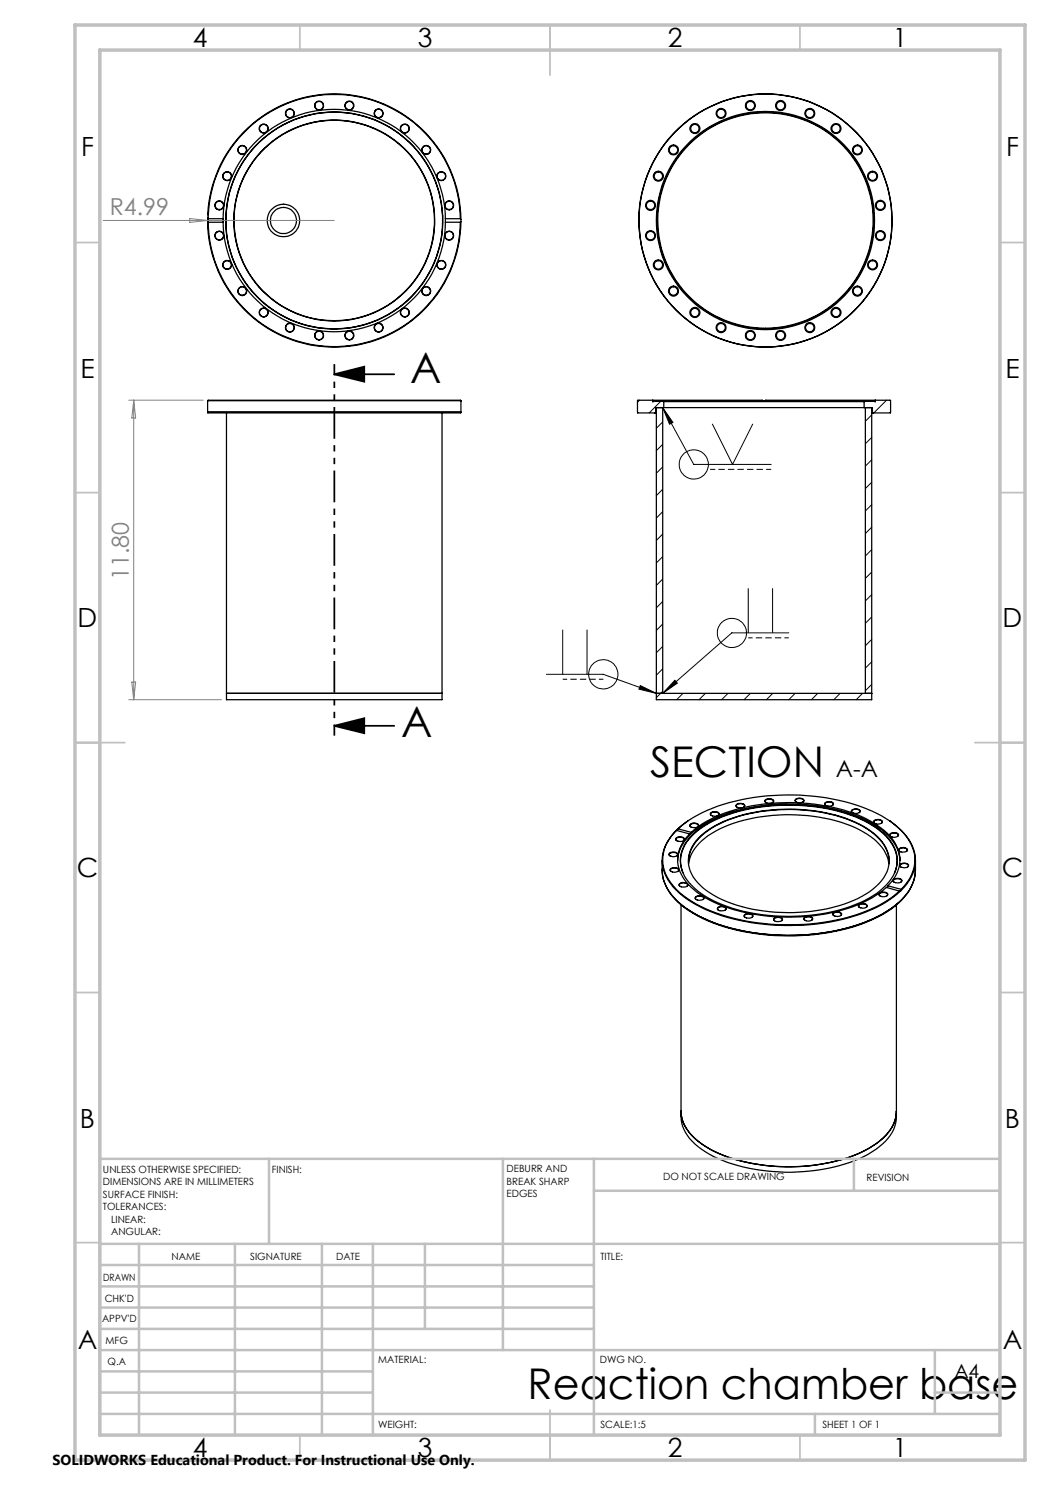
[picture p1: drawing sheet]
<svg xmlns="http://www.w3.org/2000/svg" width="210mm" height="297mm" viewBox="0 0 210 297" stroke-linecap="round" stroke-linejoin="round" font-family="sans-serif">
<g fill="none" stroke="#000" stroke-width=".25">
<path d="M41.5 43.9a25.3 25.3 0 0 1 25.4-25.1 25.3 25.3 0 0 1 25.3 25.1M41.5 43.9v.4M41.5 44.3a25.3 25.3 0 0 0 25.4 25.1 25.3 25.3 0 0 0 25.3-25.1M41.5 44.3l.1 .1M41.6 43.7a25.2 25.2 0 0 1 25.3-24.8 25.2 25.2 0 0 1 25.2 24.8M41.6 44.4a25.2 25.2 0 0 0 25.3 24.9 25.2 25.2 0 0 0 25.2-24.9M41.6 43.7l-.1 .2M41.6 43.7h3M41.6 44.4h3M44.6 43.7a22.2 22.2 0 0 1 22.3-21.8 22.2 22.2 0 0 1 22.2 21.8M44.6 43.7v.7M44.6 44.4a22.2 22.2 0 0 0 22.3 22 22.2 22.2 0 0 0 22.2-22"/>
<path d="M89.1 43.7v.7M89.1 43.7h3M89.1 44.4h3M92.1 43.7l.1 .2M92.2 43.9v.4M92.2 44.3l-.1 .1M41.5 82.4l.1 .1M41.5 80.1h50.7M41.5 82.4h50.7M41.5 80.1l.1-.1h50.5l.1 .1M41.5 80.1v2.3M41.6 82.5h50.5"/>
<path d="M41.6 82.5v.1h50.5v-.1M45.3 82.6v57.3h43.1v-57.3M92.2 82.4l-.1 .1M92.2 80.1h.1M92.2 80.2v2.2M130.6 80h21.8l.2 .2M130.6 80h-3l-.1 2.4v.2h3.5M130.6 80v.4l.5-.2M131 82.6h.3M131.1 80.2h43.4M131.1 80.2l1.6 .1M131.1 82.4h.2"/>
<path d="M131.1 82.4l-.1 .2M131.3 81.5v58.4h43v-58.4M132.5 81.5v57.2M132.7 80.3h.1M132.7 80.3h40.2M132.8 80.3h40M132.8 81.5h40M132.8 81.5h-1.7v.9M132.8 80.3v1.2M172.8 81.5h1.7v.9M172.8 80.3v1.2M172.9 80.3h-.1"/>
<path d="M173.1 81.5v57.2M174.3 82.4h.2M174.3 82.6h.3M174.5 82.4l.1 .2M174.5 80.2l-1.6 .1M175 80h-21.9l-.2 .2M175 80h3l.1 .1v2.3v.2h-3.5M175 80v.4l-.5-.2M45.3 138.7h43.1zM131.3 138.7h43M159.2 159.8a1.15 1.15 0 0 1 1.6 .3 1.11 1.11 0 0 1-1.8 0zM132.4 172.1a9.3 9.3 0 0 0 3.9 8.8 28.8 28.8 0 0 0 13.3 5.5 45 45 0 0 0 25-2.6 15.8 15.8 0 0 0 7.6-6.4l.6-1.4a10.6 10.6 0 0 0 .3-3.9"/>
<path d="M132.5 173.5a8.8 8.8 0 0 0 3.8 7.5 32.6 32.6 0 0 0 17.2 6 42.5 42.5 0 0 0 22.1-3.6 13.3 13.3 0 0 0 7.1-7.2l.3-1.4v-1.3M133.8 170.7a1.17 1.17 0 0 1 1.8 .2 1.08 1.08 0 0 1-1.8-.1zM134 171.2l-.2-.2a.95 .95 0 0 1 1.4-.4l.3 .2-.1 .4M134.2 173.7a1.15 1.15 0 0 1 1.6 .3 1.08 1.08 0 0 1-1.8 0zM134.2 174.3l-.1-.2a.91 .91 0 0 1 .8-.5 .91 .91 0 0 1 .8 .5l-.1 .2M135.2 167.7a1.16 1.16 0 0 1 1.7 .1 1.08 1.08 0 0 1-1.8 0zM135.3 166.1a7.7 7.7 0 0 0-2.3 8.7 15 15 0 0 0 8 7.1 44.9 44.9 0 0 0 33.2 .1l2.8-1.5 3.1-2.2M135.3 166.1h.1M135.3 166.1a7.6 7.6 0 0 0-1.5 10 18.4 18.4 0 0 0 9.4 6.5 45.4 45.4 0 0 0 29.8-.3 21.3 21.3 0 0 0 6.9-4.1M135.3 166.1l2.6 .7M135.3 168.1l-.1-.1a.96 .96 0 0 1 1.6-.2l-.1 .3M135.5 165.9l-.2 .2"/>
<path d="M135.5 172.1a8.8 8.8 0 0 1 4.4-6.7 30 30 0 0 1 14.8-4.5 36.2 36.2 0 0 1 19.4 3.6 10.2 10.2 0 0 1 5.9 7v.6M135.6 165.8a27.6 27.6 0 0 1 13.9-6.1 44.7 44.7 0 0 1 24.9 2.5 16 16 0 0 1 7.7 6.4 7.5 7.5 0 0 1-1.9 9.3M135.6 165.8l-.1 .1M135.6 165.8l2.7 .7M135.9 176.8a1.16 1.16 0 0 1 1.7 .2 1.13 1.13 0 0 1-1.8-.1zM136 177.3l-.1-.2a.96 .96 0 0 1 1.6-.1l-.1 .3M136.6 174.6a6.8 6.8 0 0 1 2.3-7.9 25.2 25.2 0 0 1 13.4-5.3 37.3 37.3 0 0 1 20.6 2.8 11.7 11.7 0 0 1 6.2 6.1l.3 1.9-.1 1.3-.4 1.1M137.6 164.2l-2.1 1.7M137.7 172.2a7.7 7.7 0 0 1 3.9-6.1 27.7 27.7 0 0 1 15.2-4.2 30.8 30.8 0 0 1 16.7 3.9 8.3 8.3 0 0 1 4.3 6.2v.5M137.7 172.8a9.3 9.3 0 0 1 5.4-6.6 33.9 33.9 0 0 1 20.7-2.8 22.2 22.2 0 0 1 11.6 5 7.3 7.3 0 0 1 2.4 4.4M137.9 166.8a6.8 6.8 0 0 0 .2 10.6 24.7 24.7 0 0 0 13.3 5.5 38 38 0 0 0 22.1-2.8l2.4-1.5 1.4-1.1 2.6 .7M138.1 164.8a1.19 1.19 0 0 1 1.6 .3 1.13 1.13 0 0 1-1.8 0z"/>
<path d="M138.1 165.4l-.1-.2a.96 .96 0 0 1 1.7-.1l-.2 .3M138.3 166.5a25.2 25.2 0 0 1 13.4-5.5 38.9 38.9 0 0 1 21.1 2.5 13 13 0 0 1 6.7 6.1 6.7 6.7 0 0 1-1.9 7.6M138.3 166.5l-.4 .3M138.3 167.2a21.6 21.6 0 0 1 11.6-5.5 38.2 38.2 0 0 1 23 2.4 12 12 0 0 1 6.2 6.1 6.8 6.8 0 0 1-2.5 7.4 23.6 23.6 0 0 1-12.1 5.1 38.1 38.1 0 0 1-21.9-2.6 12.4 12.4 0 0 1-6-5.5 6.5 6.5 0 0 1 1.7-7.4zM139.1 179.5a1.1 1.1 0 0 1 1.7 .1 1.1 1.1 0 0 1-1.8 0zM139.2 179.9l-.1-.2a1 1 0 0 1 1.7-.1l-.2 .3M139.7 167.6a20.6 20.6 0 0 1 11.3-5.1 33.7 33.7 0 0 1 21.7 2.8 9.4 9.4 0 0 1 5.1 6.1 6.9 6.9 0 0 1-3.2 6.4 26.1 26.1 0 0 1-14.7 4.7 30.9 30.9 0 0 1-17.9-3.9 8.4 8.4 0 0 1-4.3-6.2 6.7 6.7 0 0 1 2-4.8zM142.1 162.6a1.16 1.16 0 0 1 1.7 .2 1.05 1.05 0 0 1-1.7 0zM142.2 163.1l-.1-.2a.84 .84 0 0 1 1.3-.4l.4 .2-.1 .4M147.2 161a1.17 1.17 0 0 1 1.8 .1 1.08 1.08 0 0 1-1.8 0zM147.4 161.4l-.2-.1a.95 .95 0 0 1 1.6-.4l.1 .2-.1 .3M153 160.1a1.21 1.21 0 0 1 1.8 .1 1.14 1.14 0 0 1-1.8 0z"/>
<path d="M153.2 160.5l-.2-.2a.95 .95 0 0 1 1.6-.3l.1 .2-.1 .3M159.2 160.4l-.1-.2a.96 .96 0 0 1 1.7-.1l-.2 .3M165 160.6a1.16 1.16 0 0 1 1.7 .2 1.05 1.05 0 0 1-1.8 0zM165.1 161.1l-.1-.2a.92 .92 0 0 1 1.5-.3l.2 .2-.2 .3M170.4 162a1.15 1.15 0 0 1 1.6 .3 1.11 1.11 0 0 1-1.7-.1zM170.5 162.5l-.2-.2a.98 .98 0 0 1 1.7 0l-.2 .2M174.9 164.1a1.15 1.15 0 0 1 1.6 .3 1.11 1.11 0 0 1-1.8-.1zM174.9 164.6l-.1-.1a.93 .93 0 0 1 .8-.6 .93 .93 0 0 1 .8 .5l-.1 .2M175.8 178.7a1.13 1.13 0 0 1 1.8 .2 1.08 1.08 0 0 1-1.8 0zM176 179.2l-.1-.2a.92 .92 0 0 1 1.4-.3l.2 .2-.1 .3M177.6 177.2l-.3 .3M177.6 177.2l2.6 .7"/>
<path d="M177.9 164.2a11.5 11.5 0 0 1 5.1 6.5 7.9 7.9 0 0 1-2.7 7.3M178 166.8a1.13 1.13 0 0 1 1.7 .2 1.08 1.08 0 0 1-1.8 0zM178.1 167.3l-.1-.2a.98 .98 0 0 1 1.7-.1l-.2 .3M178.6 176a1.16 1.16 0 0 1 1.8 .1 1.05 1.05 0 0 1-1.8 0zM178.8 176.4l-.1-.2a.84 .84 0 0 1 1.3-.4l.3 .2-.1 .4M179.8 169.8a1.1 1.1 0 0 1 1.7 .2 1.11 1.11 0 0 1-1.8-.1zM179.9 178.2l.2 .1M179.9 170.2l-.1-.1a.99 .99 0 0 1 1.7-.1l-.2 .2M180 172.9a1.16 1.16 0 0 1 1.7 .2 1.05 1.05 0 0 1-1.7 0zM180.2 173.4l-.2-.2a.9 .9 0 0 1 1.5-.3l.2 .2-.2 .3M180.2 177.9l.1 .1M180.3 178l-.2 .3"/>
<path d="M136.2 181v42.3a8.8 8.8 0 0 0 4.9 7.1 33.1 33.1 0 0 0 18.5 4 30.5 30.5 0 0 0 15.6-4.5 8.4 8.4 0 0 0 4.1-6.6v-42.3M143.5 181.6a1.16 1.16 0 0 1 1.7 .1 1.1 1.1 0 0 1-1.7 0zM143.7 182l-.2-.1a1 1 0 0 1 1.7-.2l-.2 .3M148.9 183a1.16 1.16 0 0 1 1.7 .2 1.08 1.08 0 0 1-1.8 0zM149 183.5l-.1-.2a.96 .96 0 0 1 1.6-.1l-.1 .3M154.9 183.6a1.15 1.15 0 0 1 1.6 .3 1.19 1.19 0 0 1-1.8 .1zM154.9 184.1l-.1-.1a.95 .95 0 0 1 1.5-.3l.2 .2-.2 .2M160.8 183.6a1.17 1.17 0 0 1 1.8 .2 1.11 1.11 0 0 1-1.8-.1zM161 184l-.2-.1a.93 .93 0 0 1 1.3-.5l.4 .3-.2 .3M166.6 182.7a1.21 1.21 0 0 1 1.7 .1 1.09 1.09 0 0 1-1.8 0zM166.8 183.1l-.2-.2a.92 .92 0 0 1 1.5-.3l.2 .2-.2 .3M171.7 181a1.17 1.17 0 0 1 1.8 .2 1.08 1.08 0 0 1-1.8-.1z"/>
<path d="M171.9 181.5l-.2-.2a.96 .96 0 0 1 1.7-.1l-.2 .3M179.6 180.6a29.5 29.5 0 0 1-15.5 6.1 44.5 44.5 0 0 1-22.6-2.7l-1.9-.9-2.9-1.8M136.2 222.2a8.8 8.8 0 0 0 4.9 7.1 33.5 33.5 0 0 0 18.5 4 31 31 0 0 0 15.6-4.5 8.4 8.4 0 0 0 4.1-6.6 8.3 8.3 0 0 1-4.5 6.8 30.5 30.5 0 0 1-15.8 4.3 33.5 33.5 0 0 1-17.5-3.8 9.9 9.9 0 0 1-5.2-6.3z"/>
<circle cx="45.4" cy="35.2" r=".89"/>
<circle cx="45.4" cy="35.2" r=".85"/>
<circle cx="48.5" cy="30" r=".84"/>
<circle cx="48.5" cy="30" r=".89"/>
<circle cx="52.7" cy="25.7" r=".9"/>
<circle cx="52.7" cy="25.7" r=".85"/>
<circle cx="58" cy="22.7" r=".85"/>
<circle cx="58" cy="22.7" r=".89"/>
<circle cx="63.8" cy="21.1" r=".9"/>
<circle cx="63.8" cy="21.1" r=".85"/>
<circle cx="69.9" cy="21.1" r=".84"/>
<circle cx="69.9" cy="21.1" r=".89"/>
<circle cx="75.7" cy="22.7" r=".85"/>
<circle cx="75.7" cy="22.7" r=".89"/>
<circle cx="81" cy="25.7" r=".9"/>
<circle cx="81" cy="25.7" r=".85"/>
<circle cx="85.2" cy="30" r=".9"/>
<circle cx="85.2" cy="30" r=".84"/>
<circle cx="88.3" cy="35.2" r=".9"/>
<circle cx="88.3" cy="35.2" r=".85"/>
<circle cx="131.7" cy="35.2" r=".99"/>
<circle cx="131.7" cy="35.2" r=".84"/>
<circle cx="134.7" cy="30" r=".85"/>
<circle cx="134.7" cy="30" r=".99"/>
<circle cx="139" cy="25.7" r=".99"/>
<circle cx="139" cy="25.7" r=".85"/>
<circle cx="144.2" cy="22.7" r=".85"/>
<circle cx="144.2" cy="22.7" r=".99"/>
<circle cx="150.1" cy="21.1" r="1"/>
<circle cx="150.1" cy="21.1" r=".84"/>
<circle cx="156.1" cy="21.1" r=".83"/>
<circle cx="156.1" cy="21.1" r="1"/>
<circle cx="162" cy="22.7" r=".85"/>
<circle cx="162" cy="22.7" r=".99"/>
<circle cx="167.2" cy="25.7" r=".99"/>
<circle cx="167.2" cy="25.7" r=".85"/>
<circle cx="171.5" cy="30" r=".85"/>
<circle cx="171.5" cy="30" r=".98"/>
<circle cx="174.5" cy="35.2" r=".99"/>
<circle cx="174.5" cy="35.2" r=".84"/>
<circle cx="43.9" cy="41.1" r=".9"/>
<circle cx="43.9" cy="47.1" r=".85"/>
<circle cx="43.9" cy="41.1" r=".84"/>
<circle cx="43.9" cy="47.1" r=".9"/>
<circle cx="45.4" cy="53" r=".89"/>
<circle cx="45.4" cy="53" r=".85"/>
<circle cx="48.5" cy="58.2" r=".84"/>
<circle cx="48.5" cy="58.2" r=".89"/>
<circle cx="56.7" cy="44.1" r="3.3"/>
<circle cx="56.7" cy="44.1" r="2.62"/>
<circle cx="66.9" cy="44.1" r="20"/>
<circle cx="66.9" cy="44.1" r="20.1"/>
<circle cx="66.9" cy="44.1" r="21.7"/>
<circle cx="85.2" cy="58.2" r=".9"/>
<circle cx="85.2" cy="58.2" r=".84"/>
<circle cx="88.3" cy="53" r=".9"/>
<circle cx="88.3" cy="53" r=".85"/>
<circle cx="89.8" cy="47.1" r=".85"/>
<circle cx="89.8" cy="41.1" r=".84"/>
<circle cx="89.8" cy="41.1" r=".89"/>
<circle cx="89.8" cy="47.1" r=".89"/>
<circle cx="130.1" cy="41.1" r=".84"/>
<circle cx="130.1" cy="47.1" r=".85"/>
<circle cx="130.1" cy="47.1" r=".98"/>
<circle cx="130.1" cy="41.1" r=".99"/>
<circle cx="131.7" cy="53" r=".99"/>
<circle cx="131.7" cy="53" r=".84"/>
<circle cx="134.7" cy="58.2" r=".85"/>
<circle cx="134.7" cy="58.2" r=".99"/>
<circle cx="153.1" cy="44.1" r="25.3"/>
<circle cx="153.1" cy="44.1" r="21.5"/>
<circle cx="153.1" cy="44.1" r="21.7"/>
<circle cx="153.1" cy="44.1" r="21.8"/>
<circle cx="171.5" cy="58.2" r=".85"/>
<circle cx="171.5" cy="58.2" r=".98"/>
<circle cx="174.5" cy="53" r=".99"/>
<circle cx="174.5" cy="53" r=".84"/>
<circle cx="176.1" cy="41.1" r=".84"/>
<circle cx="176.1" cy="47.1" r=".85"/>
<circle cx="176.1" cy="47.1" r=".99"/>
<circle cx="176.1" cy="41.1" r="1"/>
<circle cx="52.7" cy="62.5" r=".9"/>
<circle cx="52.7" cy="62.5" r=".85"/>
<circle cx="58" cy="65.5" r=".84"/>
<circle cx="58" cy="65.5" r=".89"/>
<circle cx="63.8" cy="67.1" r=".9"/>
<circle cx="63.8" cy="67.1" r=".85"/>
<circle cx="69.9" cy="67.1" r=".84"/>
<circle cx="69.9" cy="67.1" r=".89"/>
<circle cx="75.7" cy="65.5" r=".84"/>
<circle cx="75.7" cy="65.5" r=".89"/>
<circle cx="81" cy="62.5" r=".9"/>
<circle cx="81" cy="62.5" r=".85"/>
<circle cx="139" cy="62.5" r="1"/>
<circle cx="139" cy="62.5" r=".84"/>
<circle cx="144.2" cy="65.5" r=".84"/>
<circle cx="144.2" cy="65.5" r="1"/>
<circle cx="150.1" cy="67.1" r=".99"/>
<circle cx="150.1" cy="67.1" r=".85"/>
<circle cx="156.1" cy="67.1" r=".99"/>
<circle cx="156.1" cy="67.1" r=".84"/>
<circle cx="162" cy="65.5" r=".84"/>
<circle cx="162" cy="65.5" r="1"/>
<circle cx="167.2" cy="62.5" r="1"/>
<circle cx="167.2" cy="62.5" r=".84"/>
</g>
<g fill="none" stroke="#000" stroke-width=".2">
<path d="M127.9 80l-.4 .5M132.2 80.3l-2.3 2.3M132.5 81.5l2.1 3-.7 .3zM132.5 84.4l-1.2 1.3M132.5 88.9l-1.2 1.2M132.5 93.4l-1.2 1.2M132.5 97.9l-1.2 1.2M132.5 81.5l6.2 11.4h15.5M142.5 84.8l4 8.1 4.1-8.1M174.3 83l-1.2 1.2M174.3 87.5l-1.2 1.3M174.3 92l-1.2 1.2"/>
<path d="M174.3 96.4l-1.2 1.3M177.3 80l-2.5 2.6M132.5 102.3l-1.2 1.3M132.5 106.8l-1.2 1.3M132.5 111.3l-1.2 1.3M132.5 115.8l-1.2 1.3M149.6 117.6v9M154.5 117.6v9M174.3 100.9l-1.2 1.3M174.3 105.4l-1.2 1.3M174.3 109.9l-1.2 1.3M174.3 114.4l-1.2 1.3"/>
<path d="M174.3 118.9l-1.2 1.3M109.3 134.9h11.3l10.7 3.8M112.5 125.9v9M117.4 125.9v9M128.1 137.1l3.2 1.6-3.5-.9zM132.5 120.3l-1.2 1.3M132.5 124.8l-1.2 1.3M132.5 129.3l-1.2 1.3M132.5 133.8l-1.2 1.2M132.5 138.3l-1.2 1.2M135 136.1l.5 .5-3 2.1zM136.6 138.7l-1.3 1.2"/>
<path d="M141.1 138.7l-1.3 1.2M145.6 138.7l-1.3 1.2M150.1 138.7l-1.3 1.2M154.6 138.7l-1.3 1.2M157.8 126.6h-11.4l-13.9 12.1M159 138.7l-1.2 1.2M163.5 138.7l-1.2 1.2M168 138.7l-1.2 1.2M172.5 138.7l-1.3 1.2M174.3 123.4l-1.2 1.3M174.3 127.9l-1.2 1.2M174.3 132.4l-1.2 1.2"/>
<path d="M174.3 136.9l-1.2 1.2"/>
<circle cx="138.8" cy="92.9" r="2.91"/>
<circle cx="120.7" cy="134.9" r="2.92"/>
<circle cx="146.4" cy="126.6" r="2.91"/>
</g>
<path d="M66.9 74.9l5.9-1.6v3zM66.9 74.9h11.9M66.9 145.2l5.9-1.6v3zM66.9 145.2h11.9" fill="none" stroke="#000" stroke-width=".35"/>
<path d="M20.6 44.1h46.3M38 43.7l3.5 .4-3.5 .4zM41.6 43.1l-.1 .2M25.8 80h14.8M26.7 80v59.9M26.7 80l.4 3.6h-.7zM25.8 139.9h18.5M26.4 136.4h.7l-.4 3.5z" fill="none" stroke="#808080" stroke-width=".2"/>
<path d="M154.2 93.9h-12.2" fill="none" stroke="#000" stroke-width=".2" stroke-dasharray="1.3 .6" stroke-dashoffset=".2" stroke-linecap="butt"/>
<path d="M120.7 135.8h-8.2M157.8 127.6h-8.2" fill="none" stroke="#000" stroke-width=".2" stroke-dasharray="1.3 .6" stroke-dashoffset=".4" stroke-linecap="butt"/>
<path d="M66.9 72.8v74.3" fill="none" stroke="#000" stroke-width=".35" stroke-dasharray="6.3 1.3 1.3 1.3 1.3 1.3" stroke-dashoffset="4.1" stroke-linecap="butt"/>
<g fill="none" stroke="#c0c0c0" stroke-width=".35">
<path d="M60 5v5M110 5v10M160 5v5M15 48.5h5M200 48.5h5M15 98.5h5M200 98.5h5M15 148.5h10M195 148.5h10M15 198.5h5M200 198.5h5M15 248.5h5"/>
<path d="M200 248.5h5M60 287v5M110 282v10M160 287v5"/>
</g>
<g fill="none" stroke="#c0c0c0" stroke-width=".5">
<path d="M53.8 231.8v17M100.6 231.8v38.2M118.8 231.8v55.2M118.8 238.2h81.2M170.8 231.8v6.4M200 231.8h-180v55.2M20 248.8h180M20 257.3h98.8M20 253h98.8M27.8 248.8v38.2M47 248.8v38.2M64.4 248.8v38.2"/>
<path d="M74.6 248.8v38.2M85 248.8v17M20 265.8h98.8M20 261.5h98.8M20 278.5h54.6M20 274.3h54.6M20 270h180M187 278.5h13M187 270v12.8M20 282.8h180M163 282.8v4.2"/>
</g>
<path d="M15 5h190v287h-190zM20 10h180v277h-180z" fill="none" stroke="#c0c0c0" stroke-width=".7"/>
<g fill="#000">
<path d="M66.9 74.9l5.9-1.6v3zM66.9 145.2l5.9-1.6v3z"/>
<path d="M132.5 81.5l2.1 3-.7 .3zM135 136.1l.5 .5-3 2.1zM128.1 137.1l3.2 1.6-3.5-.9z"/>
</g>
<g font-size="8.5">
<text x="82" y="76.6">A</text>
<text x="80.3" y="147.4">A</text>
<text x="130" y="155.5">SECTION</text>
<text x="105.5" y="279.7">Reaction chamber base</text>
</g>
<g font-size="5.3">
<text x="38.5" y="9.5">4</text>
<text x="83.5" y="9.5">3</text>
<text x="133.5" y="9.5">2</text>
<text x="178.5" y="9.5">1</text>
<text x="16.2" y="31.3">F</text>
<text x="201.2" y="31.3">F</text>
<text x="16.1" y="75.5">E</text>
<text x="201.1" y="75.5">E</text>
<text x="15.5" y="125.5">D</text>
<text x="200.5" y="125.5">D</text>
<text x="15.4" y="175.5">C</text>
<text x="200.4" y="175.5">C</text>
<text x="16" y="225.5">B</text>
<text x="201" y="225.5">B</text>
<text x="15.5" y="269.8">A</text>
<text x="200.5" y="269.8">A</text>
<text x="38.5" y="291.5">4</text>
<text x="83.5" y="291.5">3</text>
<text x="133.5" y="291.5">2</text>
<text x="178.5" y="291.5">1</text>
</g>
<g font-size="4.7" fill="#808080">
<text x="22" y="43.1">R4.99</text>
<text x="25.7" y="116" transform="rotate(-90 25.7 116)">11.80</text>
</g>
<text font-size="4.7" x="167.2" y="155.5">A-A</text>
<text font-size="3.9" x="190.9" y="275.5">A4</text>
<text font-size="2.9" x="10.5" y="292.9">SOLIDWORKS Educational Product. For Instructional Use Only.</text>
<g font-size="2">
<text x="20.6" y="234.6">UNLESS OTHERWISE SPECIFIED:</text>
<text x="20.6" y="237.1">DIMENSIONS ARE IN MILLIMETERS</text>
<text x="20.6" y="239.6">SURFACE FINISH:</text>
<text x="54.4" y="234.6">FINISH:</text>
<text x="101.3" y="234.5">DEBURR AND</text>
<text x="101.3" y="237">BREAK SHARP</text>
<text x="101.3" y="239.5">EDGES</text>
<text x="132.6" y="236">DO NOT SCALE DRAWING</text>
<text x="173.3" y="236.2">REVISION</text>
<text x="20.6" y="242.1">TOLERANCES:</text>
<text x="22.2" y="244.6">LINEAR:</text>
<text x="22.2" y="247.1">ANGULAR:</text>
<text x="34.3" y="252">NAME</text>
<text x="50" y="251.9">SIGNATURE</text>
<text x="67.2" y="251.9">DATE</text>
<text x="120.1" y="251.9">TITLE:</text>
<text x="20.6" y="256.1">DRAWN</text>
<text x="20.9" y="260.3">CHK'D</text>
<text x="20.4" y="264.4">APPV'D</text>
<text x="21.1" y="268.8">MFG</text>
<text x="21.5" y="273">Q.A</text>
<text x="75.6" y="272.5">MATERIAL:</text>
<text x="120" y="272.5">DWG NO.</text>
<text x="75.6" y="285.5">WEIGHT:</text>
<text x="120.1" y="285.6">SCALE:1:5</text>
<text x="164.5" y="285.6">SHEET 1 OF 1</text>
</g>
</svg>
